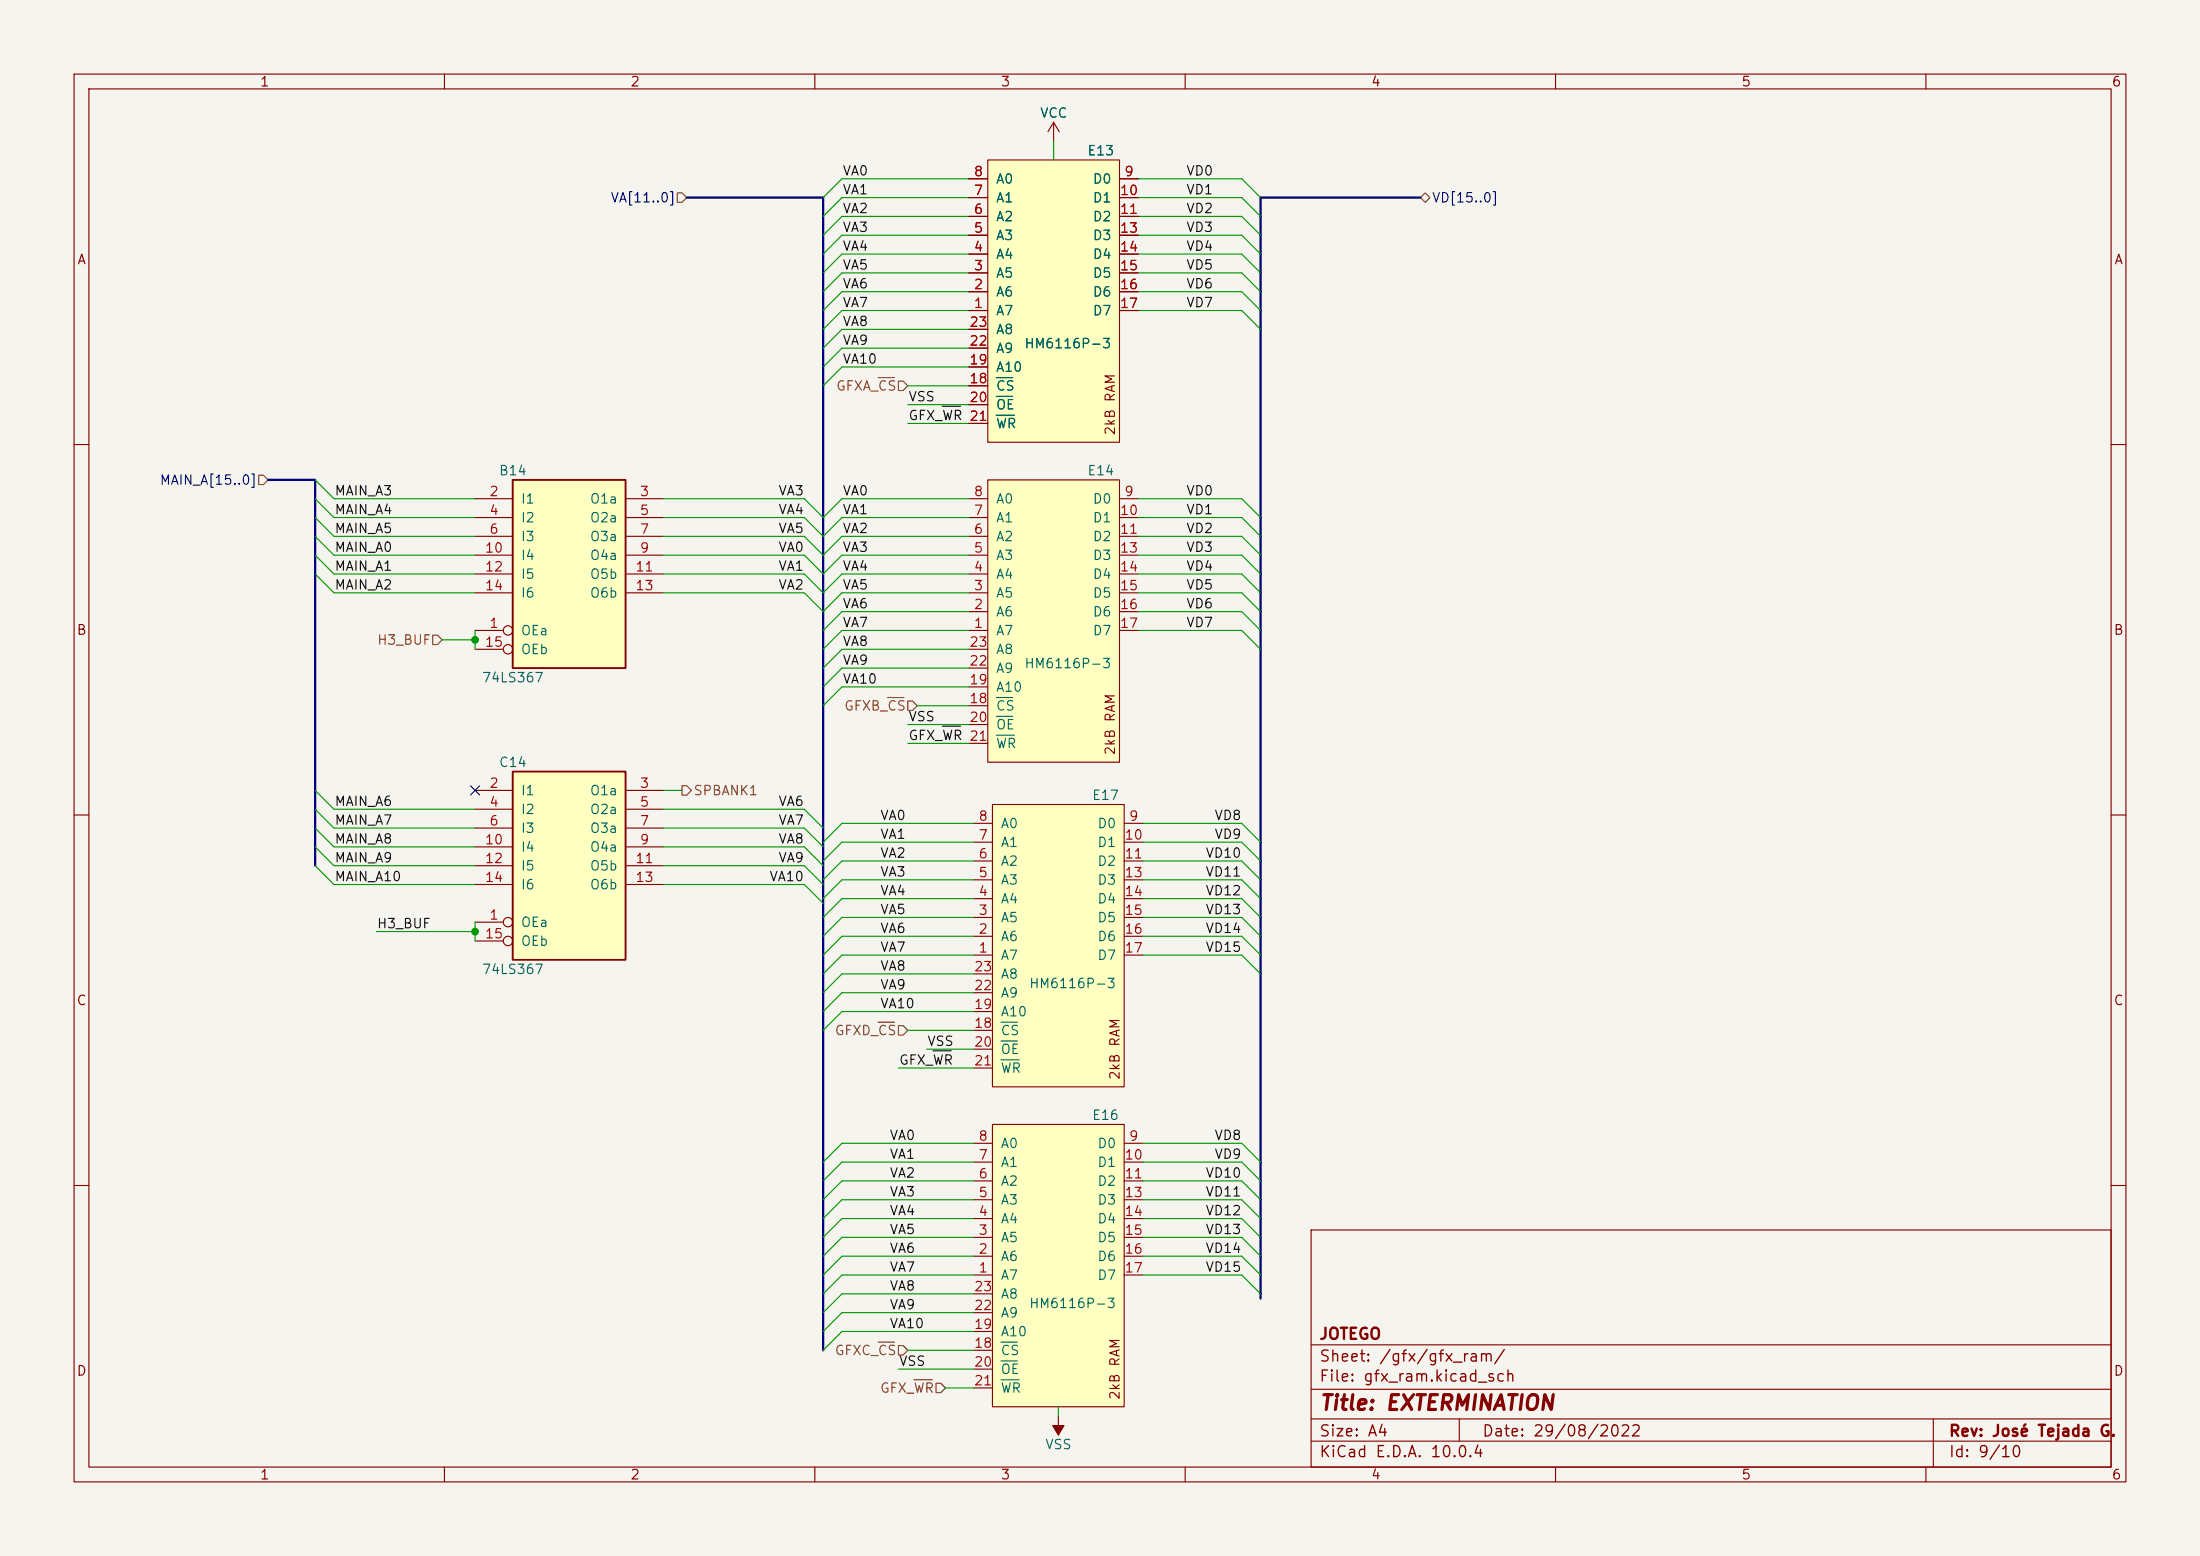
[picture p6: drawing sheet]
<svg xmlns="http://www.w3.org/2000/svg" width="297mm" height="210mm" viewBox="0 0 297 210" stroke-linecap="round" stroke-linejoin="round" font-family="sans-serif">
<path d="M0 0h297v210h-297z" fill="#f5f4ef" stroke="#f5f4ef" stroke-width=".14"/>
<g fill="none" stroke="#840000" stroke-width=".15">
<path d="M10 10h277v190h-277zM12 12h273v186h-273zM60 10v2M110 10v2M160 10v2M210 10v2M260 10v2M10 60h2M285 60h2M10 110h2M285 110h2M10 160h2"/>
<path d="M177 166h108v32h-108zM285 160h2M60 198v2M110 198v2M142.9 191.1v2.6M160 198v2M177 194.5h108M177 191.5h108M177 187.5h108M177 181.5h108M197 191.5v3M210 198v2"/>
<path d="M260 198v2M261 191.5v6.5"/>
</g>
<path d="M142.1 192.4h1.5l-.7 1.3z" fill="#840000" stroke="#840000" stroke-width=".15"/>
<path d="M133.3 64.8h17.8v38.1h-17.8z" fill="#ffffc2"/>
<g fill="none" stroke="#840000" stroke-width=".15">
<path d="M130.8 77.5h2.5M130.8 74.9h2.5M130.8 72.4h2.5M130.8 69.9h2.5M130.8 67.3h2.5M133.3 64.8h17.8v38.1h-17.8zM151.1 77.5h2.6M151.1 74.9h2.6M151.1 72.4h2.6M151.1 69.9h2.6M151.1 67.3h2.6M130.8 85.1h2.5"/>
<path d="M130.8 82.6h2.5M130.8 80h2.5M130.8 95.3h2.5M130.8 92.7h2.5M130.8 97.8h2.5M130.8 90.2h2.5M130.8 87.6h2.5M151.1 85.1h2.6M151.1 82.6h2.6M151.1 80h2.6M130.8 100.3h2.5"/>
</g>
<path d="M134.5 94.1h2.2M134.5 96.7h2.2M134.5 99.2h2.5" fill="none" stroke="#006464" stroke-width=".15"/>
<path d="M133.3 21.6h17.8v38.1h-17.8z" fill="#ffffc2"/>
<g fill="none" stroke="#840000" stroke-width=".15">
<path d="M142.2 16.5l-.7 1.3M142.2 16.5l.8 1.3M142.2 16.5v2.6M130.8 39.4h2.5M130.8 36.8h2.5M130.8 34.3h2.5M130.8 31.8h2.5M130.8 29.2h2.5M130.8 26.7h2.5M130.8 24.1h2.5M133.3 21.6h17.8v38.1h-17.8zM151.1 39.4h2.6"/>
<path d="M151.1 36.8h2.6M151.1 34.3h2.6M151.1 31.8h2.6M151.1 29.2h2.6M151.1 26.7h2.6M151.1 24.1h2.6M130.8 41.9h2.5M130.8 52.1h2.5M130.8 49.5h2.5M130.8 54.6h2.5M130.8 57.2h2.5M130.8 47h2.5"/>
<path d="M130.8 44.5h2.5M151.1 41.9h2.6"/>
</g>
<path d="M134.5 51h2.2M134.5 53.5h2.2M134.5 56h2.5" fill="none" stroke="#006464" stroke-width=".15"/>
<path d="M69.2 64.8h15.3v25.4h-15.3z" fill="#ffffc2"/>
<path d="M69.2 64.8h15.3v25.4h-15.3z" fill="none" stroke="#840000" stroke-width=".25"/>
<g fill="none" stroke="#840000" stroke-width=".15">
<path d="M64.1 67.3h5.1M64.1 69.9h5.1M64.1 72.4h5.1M64.1 74.9h5.1M64.1 77.5h5.1M84.5 67.3h5M84.5 69.9h5M84.5 72.4h5M84.5 74.9h5M84.5 77.5h5M64.1 85.1h3.8M64.1 80h5.1"/>
<path d="M64.1 87.6h3.8M84.5 80h5"/>
<circle cx="68.6" cy="85.1" r=".63"/>
<circle cx="68.6" cy="87.6" r=".63"/>
</g>
<path d="M69.2 104.1h15.3v25.4h-15.3z" fill="#ffffc2"/>
<path d="M69.2 104.1h15.3v25.4h-15.3z" fill="none" stroke="#840000" stroke-width=".25"/>
<g fill="none" stroke="#840000" stroke-width=".15">
<path d="M64.1 106.7h5.1M64.1 109.2h5.1M64.1 111.8h5.1M64.1 114.3h5.1M64.1 116.8h5.1M64.1 119.4h5.1M84.5 106.7h5M84.5 109.2h5M84.5 111.8h5M84.5 114.3h5M84.5 116.8h5M84.5 119.4h5"/>
<path d="M64.1 124.5h3.8M64.1 127h3.8"/>
<circle cx="68.6" cy="124.5" r=".63"/>
<circle cx="68.6" cy="127" r=".63"/>
</g>
<path d="M134 108.6h17.8v38.1h-17.8z" fill="#ffffc2"/>
<g fill="none" stroke="#840000" stroke-width=".15">
<path d="M131.4 118.7h2.6M131.4 116.2h2.6M131.4 113.7h2.6M131.4 111.1h2.6M134 108.6h17.8v38.1h-17.8zM151.8 118.7h2.5M151.8 116.2h2.5M151.8 113.7h2.5M151.8 111.1h2.5M131.4 128.9h2.6M131.4 126.4h2.6M131.4 123.8h2.6"/>
<path d="M131.4 121.3h2.6M131.4 139.1h2.6M131.4 136.5h2.6M131.4 134h2.6M131.4 131.4h2.6M151.8 128.9h2.5M151.8 126.4h2.5M151.8 123.8h2.5M151.8 121.3h2.5M131.4 141.6h2.6M131.4 144.1h2.6"/>
</g>
<path d="M135.1 138h2.3M135.1 140.5h2.3M135.1 143h2.5" fill="none" stroke="#006464" stroke-width=".15"/>
<path d="M134 151.8h17.8v38.1h-17.8z" fill="#ffffc2"/>
<g fill="none" stroke="#840000" stroke-width=".15">
<path d="M130.8 39.4h2.5M130.8 36.8h2.5M130.8 34.3h2.5M130.8 31.8h2.5M130.8 29.2h2.5M130.8 26.7h2.5M130.8 24.1h2.5M151.1 39.4h2.6M151.1 36.8h2.6M151.1 34.3h2.6M151.1 31.8h2.6M151.1 29.2h2.6"/>
<path d="M151.1 26.7h2.6M151.1 24.1h2.6M130.8 41.9h2.5M130.8 52.1h2.5M130.8 49.5h2.5M130.8 54.6h2.5M130.8 57.2h2.5M130.8 47h2.5M130.8 44.5h2.5M151.1 41.9h2.6M131.4 159.4h2.6M131.4 156.8h2.6"/>
<path d="M131.4 154.3h2.6M134 151.8h17.8v38.1h-17.8zM151.8 159.4h2.5M151.8 156.8h2.5M151.8 154.3h2.5M131.4 172.1h2.6M131.4 169.5h2.6M131.4 167h2.6M131.4 164.5h2.6M131.4 161.9h2.6M131.4 179.7h2.6M131.4 177.2h2.6"/>
<path d="M131.4 174.6h2.6M151.8 172.1h2.5M151.8 169.5h2.5M151.8 167h2.5M151.8 164.5h2.5M151.8 161.9h2.5M131.4 182.2h2.6M131.4 184.8h2.6M131.4 187.3h2.6"/>
</g>
<path d="M134.5 51h2.2M134.5 53.5h2.2M134.5 56h2.5M135.1 181.1h2.3M135.1 183.7h2.3M135.1 186.2h2.5" fill="none" stroke="#006464" stroke-width=".15"/>
<g fill="none" stroke="#725600" stroke-width=".15">
<path d="M91.4 26h.7l.6 .7-.6 .6h-.7zM191.8 26.7l.6-.7 .6 .7-.6 .6zM118.5 51h2.3M121.3 51.4h.6l.7 .7-.7 .6h-.6zM34.9 64.1h.7l.6 .7-.6 .6h-.7zM58.4 85.7h.7l.6 .7-.6 .6h-.7zM119.8 94.1h2.2M122.6 94.6h.6l.6 .7-.6 .6h-.6zM92.1 106h.6l.6 .7-.6 .6h-.6zM118.5 138h2.3M121.3 138.4h.6l.7 .7-.7 .6h-.6zM118.5 181.1h2.3"/>
<path d="M121.3 181.6h.6l.7 .6-.7 .7h-.6zM123.4 186.2h2.4M126.4 186.7h.6l.6 .6-.6 .7h-.6z"/>
</g>
<path d="M127.2 54.8h2.5M127.2 98h2.5M125.9 141.8h2.5" fill="none" stroke="#0f0f0f" stroke-width=".15"/>
<path d="M92.7 26.7h18.4v155.5M191.8 26.7h-21.6v148.6M36.2 64.8h6.3v52" fill="none" stroke="#000084" stroke-width=".3"/>
<g fill="none" stroke="#009600" stroke-width=".15">
<path d="M142.2 19.1v2.5M130.8 29.2h-17.1l-2.6 2.6M130.8 26.7h-17.1l-2.6 2.5M130.8 31.8h-17.1l-2.6 2.5M130.8 39.4h-17.1l-2.6 2.5M130.8 36.8h-17.1l-2.6 2.6M130.8 24.1h-17.1l-2.6 2.6M130.8 34.3h-17.1l-2.6 2.5M153.7 29.2h13.9l2.6 2.6M153.7 26.7h13.9l2.6 2.5M153.7 31.8h13.9l2.6 2.5M153.7 39.4h13.9l2.6 2.5"/>
<path d="M153.7 36.8h13.9l2.6 2.6M153.7 24.1h13.9l2.6 2.6M153.7 34.3h13.9l2.6 2.5M122.6 54.6h8.2M122.6 57.2h8.2M122.6 52.1h8.2M130.8 41.9h-17.1l-2.6 2.6M130.8 44.5h-17.1l-2.6 2.5M130.8 47h-17.1l-2.6 2.5M130.8 49.5h-17.1l-2.6 2.6M153.7 41.9h13.9l2.6 2.6M42.5 72.4l2.6 2.5h19"/>
<path d="M42.5 74.9l2.6 2.6h19M42.5 69.9l2.6 2.5h19M42.5 67.3l2.6 2.6h19M42.5 64.8l2.6 2.5h19M42.5 77.5l2.6 2.5h19M89.5 74.9h19.1l2.5 2.6 2.6-2.6h17.1M89.5 77.5h19.1l2.5 2.5 2.6-2.5h17.1M89.5 72.4h19.1l2.5 2.5 2.6-2.5h17.1M89.5 69.9h19.1l2.5 2.5 2.6-2.5h17.1M89.5 67.3h19.1l2.5 2.6 2.6-2.6h17.1M153.7 74.9h13.9l2.6 2.6M153.7 77.5h13.9l2.6 2.5"/>
<path d="M153.7 72.4h13.9l2.6 2.5M153.7 69.9h13.9l2.6 2.5M153.7 67.3h13.9l2.6 2.6M59.7 86.4h4.4M64.1 85.1v2.5M89.5 80h19.1l2.5 2.6 2.6-2.6h17.1M122.6 97.8h8.2M123.8 95.3h7M130.8 90.2h-17.1l-2.6 2.5M130.8 85.1h-17.1l-2.6 2.5M130.8 87.6h-17.1l-2.6 2.6M130.8 82.6h-17.1l-2.6 2.5"/>
<path d="M130.8 92.7h-17.1l-2.6 2.6M153.7 80h13.9l2.6 2.6M153.7 85.1h13.9l2.6 2.5M153.7 82.6h13.9l2.6 2.5M42.5 114.3l2.6 2.5h19M42.5 116.8l2.6 2.6h19M42.5 111.8l2.6 2.5h19M42.5 109.2l2.6 2.6h19M42.5 106.7l2.6 2.5h19M89.5 116.8h19.1l2.5 2.6M89.5 119.4h19.1l2.5 2.5M89.5 106.7h2.6"/>
<path d="M89.5 114.3h19.1l2.5 2.5M89.5 111.8h19.1l2.5 2.5M89.5 109.2h19.1l2.5 2.6M122.6 100.3h8.2M131.4 116.2h-17.7l-2.6 2.5M131.4 111.1h-17.7l-2.6 2.6M131.4 113.7h-17.7l-2.6 2.5M131.4 118.7h-17.7l-2.6 2.6M154.3 116.2h13.3l2.6 2.5M154.3 111.1h13.3l2.6 2.6M154.3 113.7h13.3l2.6 2.5M154.3 118.7h13.3l2.6 2.6"/>
<path d="M50.8 125.7h13.3M64.1 124.5v2.5M122.6 139.1h8.8M131.4 134h-17.7l-2.6 2.5M131.4 128.9h-17.7l-2.6 2.5M131.4 131.4h-17.7l-2.6 2.6M131.4 136.5h-17.7l-2.6 2.6M131.4 126.4h-17.7l-2.6 2.5M131.4 123.8h-17.7l-2.6 2.6M131.4 121.3h-17.7l-2.6 2.5M154.3 128.9h13.3l2.6 2.5M154.3 126.4h13.3l2.6 2.5"/>
<path d="M154.3 123.8h13.3l2.6 2.6M154.3 121.3h13.3l2.6 2.5M121.3 144.1h10.1M125.1 141.6h6.3M131.4 154.3h-17.7l-2.6 2.5M131.4 156.8h-17.7l-2.6 2.6M131.4 159.4h-17.7l-2.6 2.5M154.3 154.3h13.3l2.6 2.5M154.3 156.8h13.3l2.6 2.6M154.3 159.4h13.3l2.6 2.5M131.4 161.9h-17.7l-2.6 2.6M131.4 164.5h-17.7l-2.6 2.5"/>
<path d="M131.4 169.5h-17.7l-2.6 2.6M131.4 172.1h-17.7l-2.6 2.5M131.4 167h-17.7l-2.6 2.5M131.4 179.7h-17.7l-2.6 2.5M131.4 177.2h-17.7l-2.6 2.5M131.4 174.6h-17.7l-2.6 2.6M154.3 161.9h13.3l2.6 2.6M154.3 164.5h13.3l2.6 2.5M154.3 169.5h13.3l2.6 2.6M154.3 172.1h13.3l2.6 2.5M154.3 167h13.3l2.6 2.5M121.3 184.8h10.1"/>
<path d="M122.6 182.2h8.8M127.6 187.3h3.8M142.9 189.9v1.2"/>
</g>
<path d="M63.5 106.1l1.2 1.2M64.7 106.1l-1.2 1.2" fill="none" stroke="#000084" stroke-width=".15"/>
<g fill="#009600" stroke="#009600" stroke-width=".14">
<circle cx="64.1" cy="125.7" r=".46"/>
<circle cx="64.1" cy="86.4" r=".46"/>
</g>
<text font-size="2" fill="#840000" x="178" y="190.8">Title: EXTERMINATION</text>
<g font-size="1.5" fill="#840000">
<text x="178" y="184.2">Sheet: /gfx/gfx_ram/</text>
<text x="178" y="181.2">JOTEGO</text>
<text x="178" y="186.9">File: gfx_ram.kicad_sch</text>
<text x="178" y="197.1">KiCad E.D.A. 10.0.4</text>
<text x="178" y="194.3">Size: A4</text>
<text x="200" y="194.3">Date: 29/08/2022</text>
<text x="263" y="194.3">Rev: José Tejada G.</text>
<text x="263" y="197.1">Id: 9/10</text>
</g>
<g font-size="1.3" fill="#840000">
<text x="35" y="12">1</text>
<text x="85" y="12">2</text>
<text x="135" y="12">3</text>
<text x="185" y="12">4</text>
<text x="235" y="12">5</text>
<text x="285" y="12">6</text>
<text x="10.3" y="36">A</text>
<text x="285.3" y="36">A</text>
<text x="150.8" y="58.9" transform="rotate(-90 150.8 58.9)">2kB RAM</text>
<text x="10.3" y="86">B</text>
<text x="285.3" y="86">B</text>
<text x="150.8" y="102" transform="rotate(-90 150.8 102)">2kB RAM</text>
<text x="10.3" y="136">C</text>
<text x="285.3" y="136">C</text>
<text x="151.5" y="145.8" transform="rotate(-90 151.5 145.8)">2kB RAM</text>
<text x="10.3" y="186">D</text>
<text x="285.3" y="186">D</text>
<text x="151.5" y="189" transform="rotate(-90 151.5 189)">2kB RAM</text>
<text x="35" y="200">1</text>
<text x="85" y="200">2</text>
<text x="135" y="200">3</text>
<text x="185" y="200">4</text>
<text x="235" y="200">5</text>
<text x="285" y="200">6</text>
</g>
<g font-size="1.3" fill="#006464">
<text x="140.3" y="16.2">VCC</text>
<text x="146.7" y="21.3">E13</text>
<text x="134.4" y="27.6">A1</text>
<text x="134.4" y="25.1">A0</text>
<text x="147.4" y="25.1">D0</text>
<text x="147.4" y="27.6">D1</text>
<text x="134.4" y="35.3">A4</text>
<text x="134.4" y="32.7">A3</text>
<text x="134.4" y="30.2">A2</text>
<text x="147.4" y="30.2">D2</text>
<text x="147.4" y="32.7">D3</text>
<text x="147.4" y="35.3">D4</text>
<text x="134.4" y="40.3">A6</text>
<text x="134.4" y="37.8">A5</text>
<text x="147.4" y="37.8">D5</text>
<text x="147.4" y="40.3">D6</text>
<text x="134.4" y="42.9">A7</text>
<text x="134.4" y="48">A9</text>
<text x="134.4" y="45.4">A8</text>
<text x="138.2" y="47.3">HM6116P-3</text>
<text x="147.4" y="42.9">D7</text>
<text x="134.4" y="53">CS</text>
<text x="134.4" y="50.5">A10</text>
<text x="134.4" y="55.6">OE</text>
<text x="134.4" y="58.1">WR</text>
<text x="67.3" y="64.5">B14</text>
<text x="146.7" y="64.5">E14</text>
<text x="70.2" y="68.3">I1</text>
<text x="70.2" y="70.8">I2</text>
<text x="79.5" y="68.3">O1a</text>
<text x="79.5" y="70.8">O2a</text>
<text x="134.4" y="70.8">A1</text>
<text x="134.4" y="68.3">A0</text>
<text x="147.4" y="68.3">D0</text>
<text x="147.4" y="70.8">D1</text>
<text x="70.2" y="73.4">I3</text>
<text x="70.2" y="75.9">I4</text>
<text x="79.5" y="73.4">O3a</text>
<text x="79.5" y="75.9">O4a</text>
<text x="134.4" y="75.9">A3</text>
<text x="134.4" y="73.4">A2</text>
<text x="147.4" y="73.4">D2</text>
<text x="147.4" y="75.9">D3</text>
<text x="70.2" y="78.4">I5</text>
<text x="70.2" y="81">I6</text>
<text x="79.5" y="78.4">O5b</text>
<text x="79.5" y="81">O6b</text>
<text x="134.4" y="83.5">A6</text>
<text x="134.4" y="81">A5</text>
<text x="134.4" y="78.4">A4</text>
<text x="147.4" y="78.4">D4</text>
<text x="147.4" y="81">D5</text>
<text x="147.4" y="83.5">D6</text>
<text x="70.2" y="86.1">OEa</text>
<text x="70.2" y="88.6">OEb</text>
<text x="134.4" y="86.1">A7</text>
<text x="134.4" y="88.6">A8</text>
<text x="147.4" y="86.1">D7</text>
<text x="65" y="92.4">74LS367</text>
<text x="134.4" y="93.7">A10</text>
<text x="134.4" y="91.1">A9</text>
<text x="138.2" y="90.5">HM6116P-3</text>
<text x="134.4" y="96.2">CS</text>
<text x="134.4" y="98.8">OE</text>
<text x="134.4" y="101.3">WR</text>
<text x="67.3" y="103.8">C14</text>
<text x="70.2" y="107.7">I1</text>
<text x="79.5" y="107.7">O1a</text>
<text x="70.2" y="110.2">I2</text>
<text x="70.2" y="112.7">I3</text>
<text x="79.5" y="110.2">O2a</text>
<text x="79.5" y="112.7">O3a</text>
<text x="135" y="112.1">A0</text>
<text x="147.3" y="108.3">E17</text>
<text x="148.1" y="112.1">D0</text>
<text x="70.2" y="115.3">I4</text>
<text x="70.2" y="117.8">I5</text>
<text x="79.5" y="115.3">O4a</text>
<text x="79.5" y="117.8">O5b</text>
<text x="135" y="119.7">A3</text>
<text x="135" y="117.2">A2</text>
<text x="135" y="114.6">A1</text>
<text x="148.1" y="114.6">D1</text>
<text x="148.1" y="117.2">D2</text>
<text x="148.1" y="119.7">D3</text>
<text x="70.2" y="125.4">OEa</text>
<text x="70.2" y="120.4">I6</text>
<text x="79.5" y="120.4">O6b</text>
<text x="135" y="124.8">A5</text>
<text x="135" y="122.3">A4</text>
<text x="148.1" y="122.3">D4</text>
<text x="148.1" y="124.8">D5</text>
<text x="65" y="131.8">74LS367</text>
<text x="70.2" y="128">OEb</text>
<text x="135" y="129.9">A7</text>
<text x="135" y="127.3">A6</text>
<text x="148.1" y="127.3">D6</text>
<text x="148.1" y="129.9">D7</text>
<text x="135" y="137.5">A10</text>
<text x="135" y="135">A9</text>
<text x="135" y="132.4">A8</text>
<text x="138.8" y="133.7">HM6116P-3</text>
<text x="135" y="140">CS</text>
<text x="135" y="142.6">OE</text>
<text x="135" y="145.1">WR</text>
<text x="135" y="155.3">A0</text>
<text x="147.3" y="151.5">E16</text>
<text x="148.1" y="155.3">D0</text>
<text x="135" y="160.4">A2</text>
<text x="135" y="157.8">A1</text>
<text x="148.1" y="157.8">D1</text>
<text x="148.1" y="160.4">D2</text>
<text x="135" y="168">A5</text>
<text x="135" y="165.4">A4</text>
<text x="135" y="162.9">A3</text>
<text x="148.1" y="162.9">D3</text>
<text x="148.1" y="165.4">D4</text>
<text x="148.1" y="168">D5</text>
<text x="135" y="173.1">A7</text>
<text x="135" y="170.5">A6</text>
<text x="148.1" y="170.5">D6</text>
<text x="148.1" y="173.1">D7</text>
<text x="135" y="178.1">A9</text>
<text x="135" y="175.6">A8</text>
<text x="138.8" y="176.9">HM6116P-3</text>
<text x="135" y="183.2">CS</text>
<text x="135" y="180.7">A10</text>
<text x="135" y="185.8">OE</text>
<text x="135" y="188.3">WR</text>
<text x="141" y="195.9">VSS</text>
</g>
<g font-size="1.3" fill="#000084">
<text x="82.3" y="27.6">VA[11..0]</text>
<text x="193.2" y="27.6">VD[15..0]</text>
<text x="21.5" y="65.7">MAIN_A[15..0]</text>
</g>
<g font-size="1.3" fill="#0f0f0f">
<text x="113.7" y="26.5">VA1</text>
<text x="113.7" y="24">VA0</text>
<text x="113.7" y="29.1">VA2</text>
<text x="160.1" y="24">VD0</text>
<text x="160.1" y="29.1">VD2</text>
<text x="160.1" y="26.5">VD1</text>
<text x="113.7" y="34.2">VA4</text>
<text x="113.7" y="31.6">VA3</text>
<text x="160.1" y="34.2">VD4</text>
<text x="160.1" y="31.6">VD3</text>
<text x="113.7" y="41.8">VA7</text>
<text x="113.7" y="39.2">VA6</text>
<text x="113.7" y="36.7">VA5</text>
<text x="160.1" y="41.8">VD7</text>
<text x="160.1" y="36.7">VD5</text>
<text x="160.1" y="39.2">VD6</text>
<text x="113.7" y="44.3">VA8</text>
<text x="113.7" y="46.9">VA9</text>
<text x="113.7" y="49.4">VA10</text>
<text x="122.6" y="54.5">VSS</text>
<text x="122.6" y="57">GFX_WR 21</text>
<text x="45.1" y="69.7">MAIN_A4</text>
<text x="45.1" y="67.2">MAIN_A3</text>
<text x="105" y="67.2">VA3</text>
<text x="105" y="69.7">VA4</text>
<text x="113.7" y="67.2">VA0</text>
<text x="113.7" y="69.7">VA1</text>
<text x="160.1" y="69.7">VD1</text>
<text x="160.1" y="67.2">VD0</text>
<text x="45.1" y="77.3">MAIN_A1</text>
<text x="45.1" y="72.3">MAIN_A5</text>
<text x="45.1" y="74.8">MAIN_A0</text>
<text x="105" y="72.3">VA5</text>
<text x="105" y="74.8">VA0</text>
<text x="105" y="77.3">VA1</text>
<text x="113.7" y="77.3">VA4</text>
<text x="113.7" y="74.8">VA3</text>
<text x="113.7" y="72.3">VA2</text>
<text x="160.1" y="72.3">VD2</text>
<text x="160.1" y="74.8">VD3</text>
<text x="160.1" y="77.3">VD4</text>
<text x="45.1" y="79.9">MAIN_A2</text>
<text x="105" y="79.9">VA2</text>
<text x="113.7" y="79.9">VA5</text>
<text x="113.7" y="82.4">VA6</text>
<text x="160.1" y="82.4">VD6</text>
<text x="160.1" y="79.9">VD5</text>
<text x="113.7" y="87.5">VA8</text>
<text x="113.7" y="85">VA7</text>
<text x="160.1" y="85">VD7</text>
<text x="113.7" y="90">VA9</text>
<text x="113.7" y="92.6">VA10</text>
<text x="122.6" y="100.2">GFX_WR 21</text>
<text x="122.6" y="97.7">VSS</text>
<text x="45.1" y="111.6">MAIN_A7</text>
<text x="45.1" y="109.1">MAIN_A6</text>
<text x="105" y="111.6">VA7</text>
<text x="105" y="109.1">VA6</text>
<text x="118.7" y="111">VA0</text>
<text x="118.7" y="113.5">VA1</text>
<text x="163.9" y="111">VD8</text>
<text x="163.9" y="113.5">VD9</text>
<text x="45.1" y="114.2">MAIN_A8</text>
<text x="45.1" y="119.3">MAIN_A10</text>
<text x="45.1" y="116.7">MAIN_A9</text>
<text x="103.8" y="119.3">VA10</text>
<text x="105" y="116.7">VA9</text>
<text x="105" y="114.2">VA8</text>
<text x="118.7" y="118.6">VA3</text>
<text x="118.7" y="116.1">VA2</text>
<text x="162.7" y="116.1">VD10</text>
<text x="162.7" y="118.6">VD11</text>
<text x="50.8" y="125.6">H3_BUF</text>
<text x="118.7" y="121.2">VA4</text>
<text x="118.7" y="123.7">VA5</text>
<text x="162.7" y="121.2">VD12</text>
<text x="162.7" y="123.7">VD13</text>
<text x="118.7" y="126.2">VA6</text>
<text x="118.7" y="131.3">VA8</text>
<text x="118.7" y="128.8">VA7</text>
<text x="162.7" y="126.2">VD14</text>
<text x="162.7" y="128.8">VD15</text>
<text x="118.7" y="136.4">VA10</text>
<text x="118.7" y="133.9">VA9</text>
<text x="125.1" y="141.5">VSS</text>
<text x="121.3" y="144">GFX_WR</text>
<text x="120" y="154.2">VA0</text>
<text x="163.9" y="154.2">VD8</text>
<text x="120" y="156.7">VA1</text>
<text x="120" y="159.3">VA2</text>
<text x="120" y="161.8">VA3</text>
<text x="162.7" y="159.3">VD10</text>
<text x="162.7" y="161.8">VD11</text>
<text x="163.9" y="156.7">VD9</text>
<text x="120" y="166.9">VA5</text>
<text x="120" y="164.3">VA4</text>
<text x="162.7" y="166.9">VD13</text>
<text x="162.7" y="164.3">VD12</text>
<text x="120" y="172">VA7</text>
<text x="120" y="169.4">VA6</text>
<text x="162.7" y="169.4">VD14</text>
<text x="162.7" y="172">VD15</text>
<text x="120" y="179.6">VA10</text>
<text x="120" y="177">VA9</text>
<text x="120" y="174.5">VA8</text>
<text x="121.3" y="184.7">VSS</text>
</g>
<g font-size="1.3" fill="#a90000">
<text x="131.4" y="29.2">6</text>
<text x="131.4" y="26.6">7</text>
<text x="131.4" y="24.1">8</text>
<text x="151.1" y="26.6">10</text>
<text x="151.1" y="29.2">11</text>
<text x="151.7" y="24.1">9</text>
<text x="131.4" y="34.3">4</text>
<text x="131.4" y="31.7">5</text>
<text x="151.1" y="31.7">13</text>
<text x="151.1" y="34.3">14</text>
<text x="131.4" y="41.9">1</text>
<text x="131.4" y="39.3">2</text>
<text x="131.4" y="36.8">3</text>
<text x="151.1" y="36.8">15</text>
<text x="151.1" y="39.3">16</text>
<text x="151.1" y="41.9">17</text>
<text x="130.8" y="47">22</text>
<text x="130.8" y="44.4">23</text>
<text x="130.8" y="52">18</text>
<text x="130.8" y="49.5">19</text>
<text x="130.8" y="54.6">20</text>
<text x="130.8" y="57.1">21</text>
<text x="66" y="67.3">2</text>
<text x="66" y="69.8">4</text>
<text x="86.3" y="67.3">3</text>
<text x="86.3" y="69.8">5</text>
<text x="131.4" y="69.8">7</text>
<text x="131.4" y="67.3">8</text>
<text x="151.1" y="69.8">10</text>
<text x="151.7" y="67.3">9</text>
<text x="65.4" y="74.9">10</text>
<text x="65.4" y="77.4">12</text>
<text x="66" y="72.4">6</text>
<text x="85.7" y="77.4">11</text>
<text x="86.3" y="72.4">7</text>
<text x="86.3" y="74.9">9</text>
<text x="131.4" y="77.4">4</text>
<text x="131.4" y="74.9">5</text>
<text x="131.4" y="72.4">6</text>
<text x="151.1" y="72.4">11</text>
<text x="151.1" y="74.9">13</text>
<text x="151.1" y="77.4">14</text>
<text x="65.4" y="80">14</text>
<text x="85.7" y="80">13</text>
<text x="131.4" y="82.5">2</text>
<text x="131.4" y="80">3</text>
<text x="151.1" y="80">15</text>
<text x="151.1" y="82.5">16</text>
<text x="65.4" y="87.6">15</text>
<text x="66" y="85.1">1</text>
<text x="130.8" y="87.6">23</text>
<text x="131.4" y="85.1">1</text>
<text x="151.1" y="85.1">17</text>
<text x="130.8" y="95.2">18</text>
<text x="130.8" y="92.7">19</text>
<text x="130.8" y="90.1">22</text>
<text x="130.8" y="97.8">20</text>
<text x="66" y="106.7">2</text>
<text x="86.3" y="106.7">3</text>
<text x="66" y="109.2">4</text>
<text x="66" y="111.7">6</text>
<text x="86.3" y="109.2">5</text>
<text x="86.3" y="111.7">7</text>
<text x="132" y="113.6">7</text>
<text x="132" y="111.1">8</text>
<text x="151.7" y="113.6">10</text>
<text x="152.3" y="111.1">9</text>
<text x="65.4" y="114.3">10</text>
<text x="65.4" y="116.8">12</text>
<text x="65.4" y="119.4">14</text>
<text x="85.7" y="116.8">11</text>
<text x="85.7" y="119.4">13</text>
<text x="86.3" y="114.3">9</text>
<text x="132" y="118.7">5</text>
<text x="132" y="116.2">6</text>
<text x="151.7" y="116.2">11</text>
<text x="151.7" y="118.7">13</text>
<text x="66" y="124.4">1</text>
<text x="132" y="123.8">3</text>
<text x="132" y="121.3">4</text>
<text x="151.7" y="121.3">14</text>
<text x="151.7" y="123.8">15</text>
<text x="65.4" y="127">15</text>
<text x="131.4" y="131.4">23</text>
<text x="132" y="128.9">1</text>
<text x="132" y="126.3">2</text>
<text x="151.7" y="126.3">16</text>
<text x="151.7" y="128.9">17</text>
<text x="131.4" y="136.5">19</text>
<text x="131.4" y="134">22</text>
<text x="131.4" y="139">18</text>
<text x="131.4" y="141.6">20</text>
<text x="131.4" y="144.1">21</text>
<text x="132" y="154.3">8</text>
<text x="152.3" y="154.3">9</text>
<text x="132" y="161.9">5</text>
<text x="132" y="159.4">6</text>
<text x="132" y="156.8">7</text>
<text x="151.7" y="156.8">10</text>
<text x="151.7" y="159.4">11</text>
<text x="151.7" y="161.9">13</text>
<text x="132" y="167">3</text>
<text x="132" y="164.4">4</text>
<text x="151.7" y="164.4">14</text>
<text x="151.7" y="167">15</text>
<text x="132" y="172.1">1</text>
<text x="132" y="169.5">2</text>
<text x="151.7" y="169.5">16</text>
<text x="151.7" y="172.1">17</text>
<text x="131.4" y="179.7">19</text>
<text x="131.4" y="177.1">22</text>
<text x="131.4" y="174.6">23</text>
<text x="131.4" y="182.2">18</text>
<text x="131.4" y="184.8">20</text>
<text x="131.4" y="187.3">21</text>
</g>
<g font-size="1.3" fill="#725600">
<text x="112.8" y="53">GFXA_CS</text>
<text x="50.8" y="87.3">H3_BUF</text>
<text x="113.9" y="96.2">GFXB_CS</text>
<text x="93.5" y="107.7">SPBANK1</text>
<text x="112.6" y="140">GFXD_CS</text>
<text x="112.6" y="183.2">GFXC_CS</text>
<text x="118.7" y="188.3">GFX_WR</text>
</g>
</svg>
